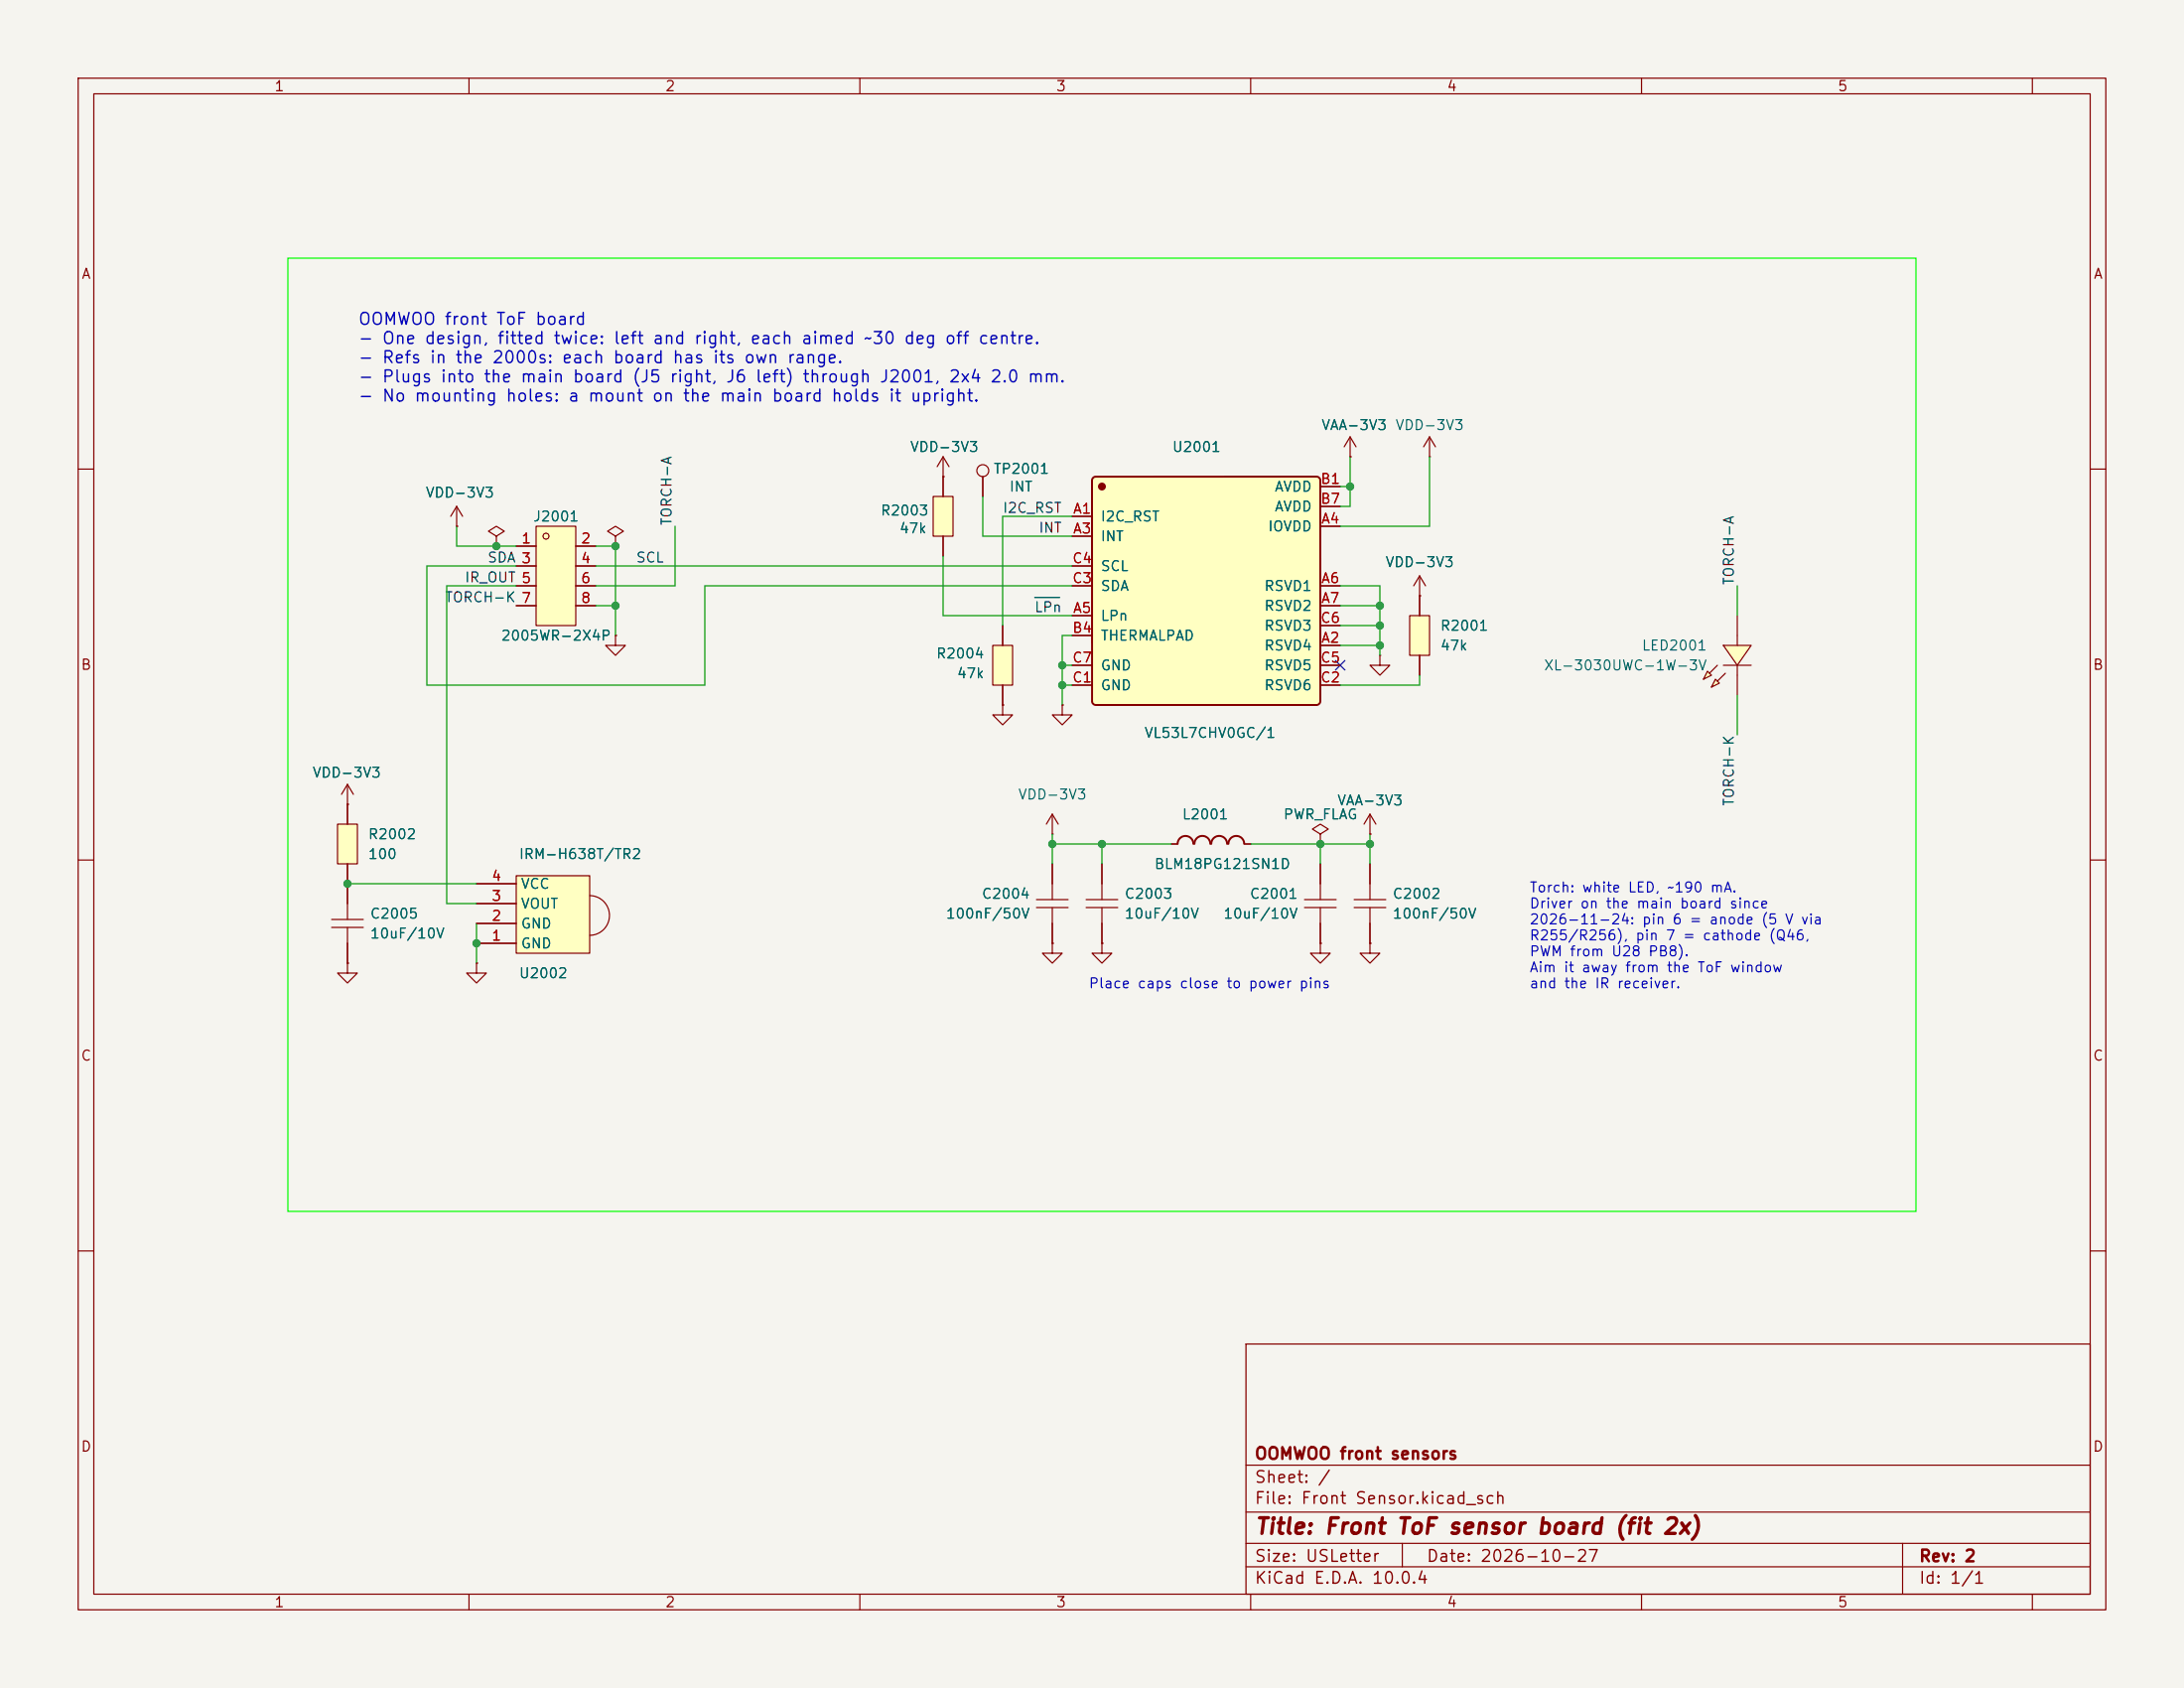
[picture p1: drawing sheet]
<svg xmlns="http://www.w3.org/2000/svg" width="279mm" height="216mm" viewBox="0 0 279 216" stroke-linecap="round" stroke-linejoin="round" font-family="sans-serif">
<path d="M0 0h279.4v215.9h-279.4z" fill="#f5f4ef" stroke="#f5f4ef" stroke-width=".13"/>
<g fill="none" stroke="#840000" stroke-width=".15">
<path d="M10 10h259.4v195.9h-259.4zM12 12h255.4v191.9h-255.4zM60 10v2M110 10v2M160 10v2M210 10v2M260 10v2M120.6 58.4l-.7 1.3M120.6 58.4l.8 1.3M120.6 58.4v2.6M172.7 58.4h.1M172.7 55.9l-.7 1.3"/>
<path d="M172.7 55.9l.8 1.3M172.7 55.9v2.5M182.9 58.4h.1M182.9 55.9l-.8 1.3M182.9 55.9l.7 1.3M182.9 55.9v2.5M10 60h2M63.5 68.6l1-.7-1-.6-1 .6 1 .7v1.3M63.5 69.9h.1M78.7 68.6l1.1-.7-1.1-.6-1 .6 1 .7v1.3M78.7 69.9h.1M120.6 61h.1"/>
<path d="M267.4 60h2M10 110h2M166.9 115.1h4M166.9 116.1h4M168.9 110.5v4.6M168.9 116.1v4.6M173.2 115.1h4.1M173.2 116.1h4.1M175.3 110.5v4.6M175.3 116.1v4.6M267.4 110h2M10 160h2"/>
<path d="M159.4 171.9h108v32h-108zM267.4 160h2M159.4 197.4h108M159.4 193.4h108M159.4 187.4h108M179.4 197.4v3M243.4 197.4v6.5M60 203.9v2M110 203.9v2M159.4 200.4h108M160 203.9v2M210 203.9v2"/>
<path d="M260 203.9v2"/>
</g>
<path d="M139.8 61.1l.3-.1h28.3l.4 .1 .1 .3v28.3a.51 .51 0 0 1-.5 .5h-28.2l-.4-.2-.1-.2v-28.3z" fill="#ffffc2"/>
<circle cx="141" cy="62.2" r=".38" fill="#840000" stroke="#840000" stroke-width=".25"/>
<path d="M139.8 61.1l.3-.1h28.3l.4 .1 .1 .3v28.3a.51 .51 0 0 1-.5 .5h-28.2l-.4-.2-.1-.2v-28.3z" fill="none" stroke="#840000" stroke-width=".25"/>
<g fill="none" stroke="#840000" stroke-width=".15">
<path d="M137.2 66h2.5M137.2 68.6h2.5M137.2 78.7h2.5M137.2 74.9h2.5M137.2 72.4h2.5M168.9 67.3h2.5M168.9 74.9h2.5M168.9 77.5h2.5M168.9 62.2h2.5M168.9 64.8h2.5M137.2 81.3h2.5M137.2 87.6h2.5"/>
<path d="M137.2 85.1h2.5M168.9 82.6h2.5M168.9 87.6h2.5M168.9 85.1h2.5M168.9 80h2.5"/>
</g>
<path d="M68.6 67.3h5.1v12.7h-5.1z" fill="#ffffc2"/>
<g fill="none" stroke="#840000" stroke-width=".15">
<path d="M66 69.9h2.6M66 72.4h2.6M66 74.9h2.6M66 77.5h2.6M68.6 67.3h5.1v12.7h-5.1zM73.7 69.9h2.5M73.7 72.4h2.5M73.7 74.9h2.5M73.7 77.5h2.5"/>
<circle cx="69.9" cy="68.6" r=".38"/>
</g>
<path d="M119.4 63.5h2.5v5.1h-2.5z" fill="#ffffc2"/>
<g fill="none" stroke="#840000" stroke-width=".15">
<path d="M58.4 67.3h.1M58.4 64.8l-.7 1.2M58.4 64.8l.8 1.2M58.4 64.8v2.5M119.4 63.5h2.5v5.1h-2.5zM120.6 61v2.5M120.6 68.6v2.5M181.6 76.2h.1M181.6 73.7l-.8 1.2M181.6 73.7l.8 1.2M181.6 73.7v2.5M78.7 81.3v1.3h1.3l-1.3 1.2-1.2-1.2h1.2"/>
<path d="M78.7 81.3h.1M176.5 83.8v1.3h1.3l-1.3 1.3-1.2-1.3h1.2M176.5 83.8h.1M44.4 102.9h.1M44.4 100.3l-.7 1.3M44.4 100.3l.8 1.3M44.4 100.3v2.6M138.9 115.1h4.1M138.9 116.1h4.1M141 110.5v4.6M141 116.1v4.6M149.9 108h.7"/>
<path d="M159.3 108h.7M168.9 106.7l1-.7-1-.6-1 .6 1 .7v1.3M168.9 108h.1M175.3 106.7h.1M175.3 104.1l-.8 1.3M175.3 104.1l.7 1.3M175.3 104.1v2.6M134.6 120.7v1.2h1.3l-1.3 1.3-1.3-1.3h1.3M134.6 120.7h.1M141 120.7v1.2h1.2l-1.2 1.3-1.3-1.3h1.3M141 120.7h.1M168.9 120.7v1.2h1.3l-1.3 1.3-1.3-1.3h1.3"/>
<path d="M168.9 120.7h.1M175.3 120.7v1.2h1.2l-1.2 1.3-1.3-1.3h1.3M175.3 120.7h.1"/>
</g>
<path d="M150.7 107.9a1.01 1.01 0 0 1 1-1 1.01 1.01 0 0 1 1 1M152.8 107.9a1.01 1.01 0 0 1 1-1 1.01 1.01 0 0 1 1 1M155 107.9a1.01 1.01 0 0 1 1-1 1.01 1.01 0 0 1 1 1M157.1 107.9a1.01 1.01 0 0 1 1.1-1 1.01 1.01 0 0 1 1 1" fill="none" stroke="#840000" stroke-width=".25"/>
<path d="M43.2 105.4h2.5v5.1h-2.5z" fill="#ffffc2"/>
<path d="M42.4 117.6h4.1M42.4 118.6h4.1M43.2 105.4h2.5v5.1h-2.5zM44.4 102.9v2.5M44.4 110.5v7.1M44.4 118.6v4.6M44.4 123.2v1.3h1.3l-1.3 1.2-1.2-1.2h1.2M44.4 123.2h.1M61 123.2v1.3h1.2l-1.2 1.2-1.3-1.2h1.3M61 123.2h.1" fill="none" stroke="#840000" stroke-width=".15"/>
<path d="M66 112h9.4v9.9h-9.4z" fill="#ffffc2"/>
<path d="M61 118.1h5M61 115.6h5M61 113h5M66 112h9.4v9.9h-9.4zM75.4 114.5a2.54 2.54 0 0 1 2.6 2.6 2.54 2.54 0 0 1-2.6 2.5M61 120.7h5" fill="none" stroke="#840000" stroke-width=".15"/>
<path d="M127 82.6h2.5v5h-2.5z" fill="#ffffc2"/>
<g fill="none" stroke="#840000" stroke-width=".15">
<path d="M127 82.6h2.5v5h-2.5zM128.3 90.2v1.2h1.2l-1.2 1.3-1.3-1.3h1.3M128.3 90.2h.1M128.3 80v2.6M128.3 87.6v2.6M135.9 90.2v1.2h1.3l-1.3 1.3-1.3-1.3h1.3M135.9 90.2h.1M132.6 115.1h4M132.6 116.1h4M134.6 106.7h.1M134.6 104.1l-.7 1.3M134.6 104.1l.8 1.3"/>
<path d="M134.6 104.1v2.6M134.6 110.5v4.6M134.6 116.1v4.6"/>
</g>
<g fill="#ffffc2">
<path d="M220.5 82.6h3.5l-1.8 2.5z"/>
<path d="M218.4 85.8l.6 .6-1.1 .5z"/>
<path d="M219.5 86.9l.5 .5-1 .5z"/>
</g>
<g fill="none" stroke="#840000" stroke-width=".15">
<path d="M125.7 61v2.5M222.2 78.7v3.9M218.4 85.8l.6 .6-1.1 .5zM219.5 86.9l.5 .5-1 .5zM219.7 85.1l-1 1M220.5 82.6h3.5l-1.8 2.5zM220.5 85.1h3.5M220.7 86.1l-1 1M222.2 85.1v3.8"/>
<circle cx="125.7" cy="60.2" r=".76"/>
</g>
<path d="M180.3 78.7h2.6v5.1h-2.6z" fill="#ffffc2"/>
<g fill="none" stroke="#840000" stroke-width=".15">
<path d="M172.7 58.4h.1M58.4 67.3h.1M63.5 69.9h.1M66 74.9h2.6M66 77.5h2.6M66 72.4h2.6M66 69.9h2.6M73.7 74.9h2.5M73.7 77.5h2.5M73.7 72.4h2.5M73.7 69.9h2.5M78.7 69.9h.1"/>
<path d="M120.6 61h.1M120.6 61v2.5M120.6 68.6v2.5M125.7 61v2.5M137.2 66h2.5M137.2 68.6h2.5M137.2 78.7h2.5M137.2 74.9h2.5M137.2 72.4h2.5M168.9 67.3h2.5M168.9 74.9h2.5M168.9 77.5h2.5"/>
<path d="M168.9 62.2h2.5M168.9 64.8h2.5M180.3 78.7h2.6v5.1h-2.6zM181.6 76.2h.1M181.6 76.2v2.5M78.7 81.3h.1M128.3 90.2h.1M128.3 80v2.6M128.3 87.6v2.6M135.9 90.2h.1M137.2 81.3h2.5M137.2 87.6h2.5"/>
<path d="M137.2 85.1h2.5M168.9 82.6h2.5M168.9 87.6h2.5M168.9 85.1h2.5M168.9 80h2.5M181.6 83.8v2.6M44.4 102.9h.1M44.4 102.9v2.5M44.4 110.5v5.1M61 118.1h5M61 115.6h5M61 113h5"/>
<path d="M134.6 110.5v2.5M134.6 118.1v2.6M141 110.5v2.5M141 118.1v2.6M149.9 108h.7M159.3 108h.7M168.9 108h.1M168.9 110.5v2.5M168.9 118.1v2.6M175.3 106.7h.1M175.3 110.5v2.5M175.3 118.1v2.6"/>
<path d="M44.4 123.2h.1M44.4 120.7v2.5M61 123.2h.1M61 120.7h5M134.6 120.7h.1M141 120.7h.1M168.9 120.7h.1M175.3 120.7h.1"/>
</g>
<path d="M132.4 76.4h3.2" fill="none" stroke="#0f0f0f" stroke-width=".15"/>
<g fill="none" stroke="#009600" stroke-width=".15">
<path d="M172.7 58.4v6.4h-1.3M182.9 58.4v8.9h-11.5M58.4 67.3v2.6h7.6M66 72.4h-11.4v15.2h35.6v-12.7h47M66 74.9h-8.9v40.7h3.9M76.2 69.9h2.5v11.4M76.2 72.4h61M76.2 77.5h2.5M86.4 67.3v7.6h-10.2M120.6 71.1v7.6h16.6M125.7 63.5v5.1h11.5M137.2 66h-8.9v14"/>
<path d="M171.4 74.9h5.1v8.9M171.4 77.5h5.1M171.4 62.2h1.3M222.2 74.9v3.8M135.9 87.6h1.3M135.9 85.1h1.3M137.2 81.3h-1.3v8.9M171.4 80h5.1M171.4 82.6h5.1M181.6 86.4v1.2h-10.2M222.2 88.9v5.1M44.4 113h16.6"/>
<path d="M61 118.1v5.1M134.6 106.7v3.8M134.6 108h15.3M141 108v2.5M160 108h15.3M168.9 108v2.5M175.3 106.7v3.8"/>
</g>
<path d="M170.8 84.5l1.3 1.2M172.1 84.5l-1.3 1.2" fill="none" stroke="#000084" stroke-width=".15"/>
<path d="M36.8 33h208.3v121.9h-208.3z" fill="none" stroke="#0f0" stroke-width=".15"/>
<g fill="#009600" stroke="#009600" stroke-width=".13">
<circle cx="141" cy="108" r=".46"/>
<circle cx="168.9" cy="108" r=".46"/>
<circle cx="172.7" cy="62.2" r=".46"/>
<circle cx="176.5" cy="82.6" r=".46"/>
<circle cx="176.5" cy="80" r=".46"/>
<circle cx="176.5" cy="77.5" r=".46"/>
<circle cx="175.3" cy="108" r=".46"/>
<circle cx="135.9" cy="87.6" r=".46"/>
<circle cx="134.6" cy="108" r=".46"/>
<circle cx="135.9" cy="85.1" r=".46"/>
<circle cx="44.4" cy="113" r=".46"/>
<circle cx="61" cy="120.7" r=".46"/>
<circle cx="78.7" cy="69.9" r=".46"/>
<circle cx="78.7" cy="77.5" r=".46"/>
<circle cx="63.5" cy="69.9" r=".46"/>
</g>
<text font-size="2" fill="#840000" x="160.4" y="196.7">Title: Front ToF sensor board (fit 2x)</text>
<g font-size="1.5" fill="#0000c2">
<text x="45.7" y="41.9">OOMWOO front ToF board</text>
<text x="45.7" y="44.4">- One design, fitted twice: left and right, each aimed ~30 deg off centre.</text>
<text x="45.7" y="46.8">- Refs in the 2000s: each board has its own range.</text>
<text x="45.7" y="49.3">- Plugs into the main board (J5 right, J6 left) through J2001, 2x4 2.0 mm.</text>
<text x="45.7" y="51.8">- No mounting holes: a mount on the main board holds it upright.</text>
</g>
<g font-size="1.5" fill="#840000">
<text x="160.4" y="190">Sheet: /</text>
<text x="160.4" y="187">OOMWOO front sensors</text>
<text x="160.4" y="192.7">File: Front Sensor.kicad_sch</text>
<text x="160.4" y="202.9">KiCad E.D.A. 10.0.4</text>
<text x="160.4" y="200.1">Size: USLetter</text>
<text x="182.4" y="200.1">Date: 2026-10-27</text>
<text x="245.4" y="200.1">Rev: 2</text>
<text x="245.4" y="202.9">Id: 1/1</text>
</g>
<g font-size="1.3" fill="#840000">
<text x="35" y="12">1</text>
<text x="85" y="12">2</text>
<text x="135" y="12">3</text>
<text x="185" y="12">4</text>
<text x="235" y="12">5</text>
<text x="10.3" y="36">A</text>
<text x="267.7" y="36">A</text>
<text x="10.3" y="86">B</text>
<text x="267.7" y="86">B</text>
<text x="10.3" y="136">C</text>
<text x="267.7" y="136">C</text>
<text x="10.3" y="186">D</text>
<text x="267.7" y="186">D</text>
<text x="35" y="205.9">1</text>
<text x="85" y="205.9">2</text>
<text x="135" y="205.9">3</text>
<text x="185" y="205.9">4</text>
<text x="235" y="205.9">5</text>
</g>
<g font-size="1.3" fill="#006464">
<text x="116.3" y="58.1">VDD-3V3</text>
<text x="149.9" y="58.1">U2001</text>
<text x="169" y="55.3">VAA-3V3</text>
<text x="178.4" y="55.3">VDD-3V3</text>
<text x="54.4" y="64">VDD-3V3</text>
<text x="127" y="60.9">TP2001</text>
<text x="129" y="63.2">INT</text>
<text x="163" y="63.2">AVDD</text>
<text x="163" y="65.7">AVDD</text>
<text x="68.1" y="67">J2001</text>
<text x="112.6" y="66.2">R2003</text>
<text x="115" y="68.5">47k</text>
<text x="140.7" y="67">I2C_RST</text>
<text x="140.7" y="69.6">INT</text>
<text x="162.1" y="68.3">IOVDD</text>
<text x="140.7" y="75.9">SDA</text>
<text x="140.7" y="73.4">SCL</text>
<text x="161.6" y="75.9">RSVD1</text>
<text x="177.2" y="72.9">VDD-3V3</text>
<text x="64" y="82.3">2005WR-2X4P</text>
<text x="140.7" y="79.7">LPn</text>
<text x="140.7" y="82.3">THERMALPAD</text>
<text x="161.6" y="83.5">RSVD4</text>
<text x="161.6" y="78.4">RSVD2</text>
<text x="161.6" y="81">RSVD3</text>
<text x="184.2" y="83.5">47k</text>
<text x="184.2" y="81">R2001</text>
<text x="209.9" y="83.5">LED2001</text>
<text x="119.7" y="84.5">R2004</text>
<text x="122.3" y="87.1">47k</text>
<text x="140.7" y="88.6">GND</text>
<text x="140.7" y="86.1">GND</text>
<text x="161.6" y="88.6">RSVD6</text>
<text x="161.6" y="86.1">RSVD5</text>
<text x="197.4" y="86.1">XL-3030UWC-1W-3V</text>
<text x="146.3" y="94.7">VL53L7CHV0GC/1</text>
<text x="39.9" y="99.8">VDD-3V3</text>
<text x="47" y="107.7">R2002</text>
<text x="130.2" y="102.6">VDD-3V3</text>
<text x="151.1" y="105.1">L2001</text>
<text x="164.1" y="105.1">PWR_FLAG</text>
<text x="171" y="103.3">VAA-3V3</text>
<text x="47" y="110.2">100</text>
<text x="66.3" y="110.2">IRM-H638T/TR2</text>
<text x="147.6" y="111.5">BLM18PG121SN1D</text>
<text x="47.3" y="117.8">C2005</text>
<text x="66.5" y="119.1">GND</text>
<text x="66.5" y="116.5">VOUT</text>
<text x="66.5" y="114">VCC</text>
<text x="120.9" y="117.8">100nF/50V</text>
<text x="125.5" y="115.3">C2004</text>
<text x="143.8" y="117.8">10uF/10V</text>
<text x="143.8" y="115.3">C2003</text>
<text x="156.4" y="117.8">10uF/10V</text>
<text x="159.8" y="115.3">C2001</text>
<text x="178.1" y="115.3">C2002</text>
<text x="178.1" y="117.8">100nF/50V</text>
<text x="47.3" y="120.4">10uF/10V</text>
<text x="66.3" y="125.4">U2002</text>
<text x="66.5" y="121.6">GND</text>
</g>
<g font-size="1.3" fill="#0f0f0f">
<text x="128.2" y="65.9">I2C_RST</text>
<text x="86.2" y="67.3" transform="rotate(-90 86.2 67.3)">TORCH-A</text>
<text x="132.8" y="68.5">INT</text>
<text x="56.8" y="77.3">TORCH-K 7</text>
<text x="59.4" y="74.8">IR_OUT 5</text>
<text x="62.3" y="72.3">SDA 3</text>
<text x="81.3" y="72.3">SCL</text>
<text x="222.1" y="74.9" transform="rotate(-90 222.1 74.9)">TORCH-A</text>
<text x="132.2" y="78.6">LPn</text>
<text x="222.1" y="103.2" transform="rotate(-90 222.1 103.2)">TORCH-K</text>
</g>
<g font-size="1.3" fill="#a90000">
<text x="168.8" y="62.2">B1</text>
<text x="168.8" y="64.7">B7</text>
<text x="66.6" y="69.8">1</text>
<text x="74.2" y="69.8">2</text>
<text x="137.2" y="66">A1</text>
<text x="137.2" y="68.6">A3</text>
<text x="168.9" y="67.3">A4</text>
<text x="66.6" y="72.4">3</text>
<text x="66.6" y="74.9">5</text>
<text x="66.6" y="77.4">7</text>
<text x="74.2" y="72.4">4</text>
<text x="74.2" y="74.9">6</text>
<text x="74.2" y="77.4">8</text>
<text x="137.1" y="74.9">C3</text>
<text x="137.1" y="72.4">C4</text>
<text x="168.9" y="74.9">A6</text>
<text x="168.9" y="77.4">A7</text>
<text x="137.1" y="81.3">B4</text>
<text x="137.2" y="78.7">A5</text>
<text x="168.8" y="80">C6</text>
<text x="168.9" y="82.5">A2</text>
<text x="137.1" y="87.6">C1</text>
<text x="137.1" y="85.1">C7</text>
<text x="168.8" y="87.6">C2</text>
<text x="168.8" y="85.1">C5</text>
<text x="62.8" y="113">4</text>
<text x="62.8" y="118.1">2</text>
<text x="62.8" y="115.5">3</text>
<text x="62.8" y="120.6">1</text>
</g>
<g font-size="1.3" fill="#0000c2">
<text x="195.6" y="114.5">Torch: white LED, ~190 mA.</text>
<text x="195.6" y="116.5">Driver on the main board since</text>
<text x="195.6" y="118.5">2026-11-24: pin 6 = anode (5 V via</text>
<text x="195.6" y="120.6">R255/R256), pin 7 = cathode (Q46,</text>
<text x="195.6" y="122.6">PWM from U28 PB8).</text>
<text x="195.6" y="124.7">Aim it away from the ToF window</text>
<text x="139.2" y="126.7">Place caps close to power pins</text>
<text x="195.6" y="126.7">and the IR receiver.</text>
</g>
</svg>
